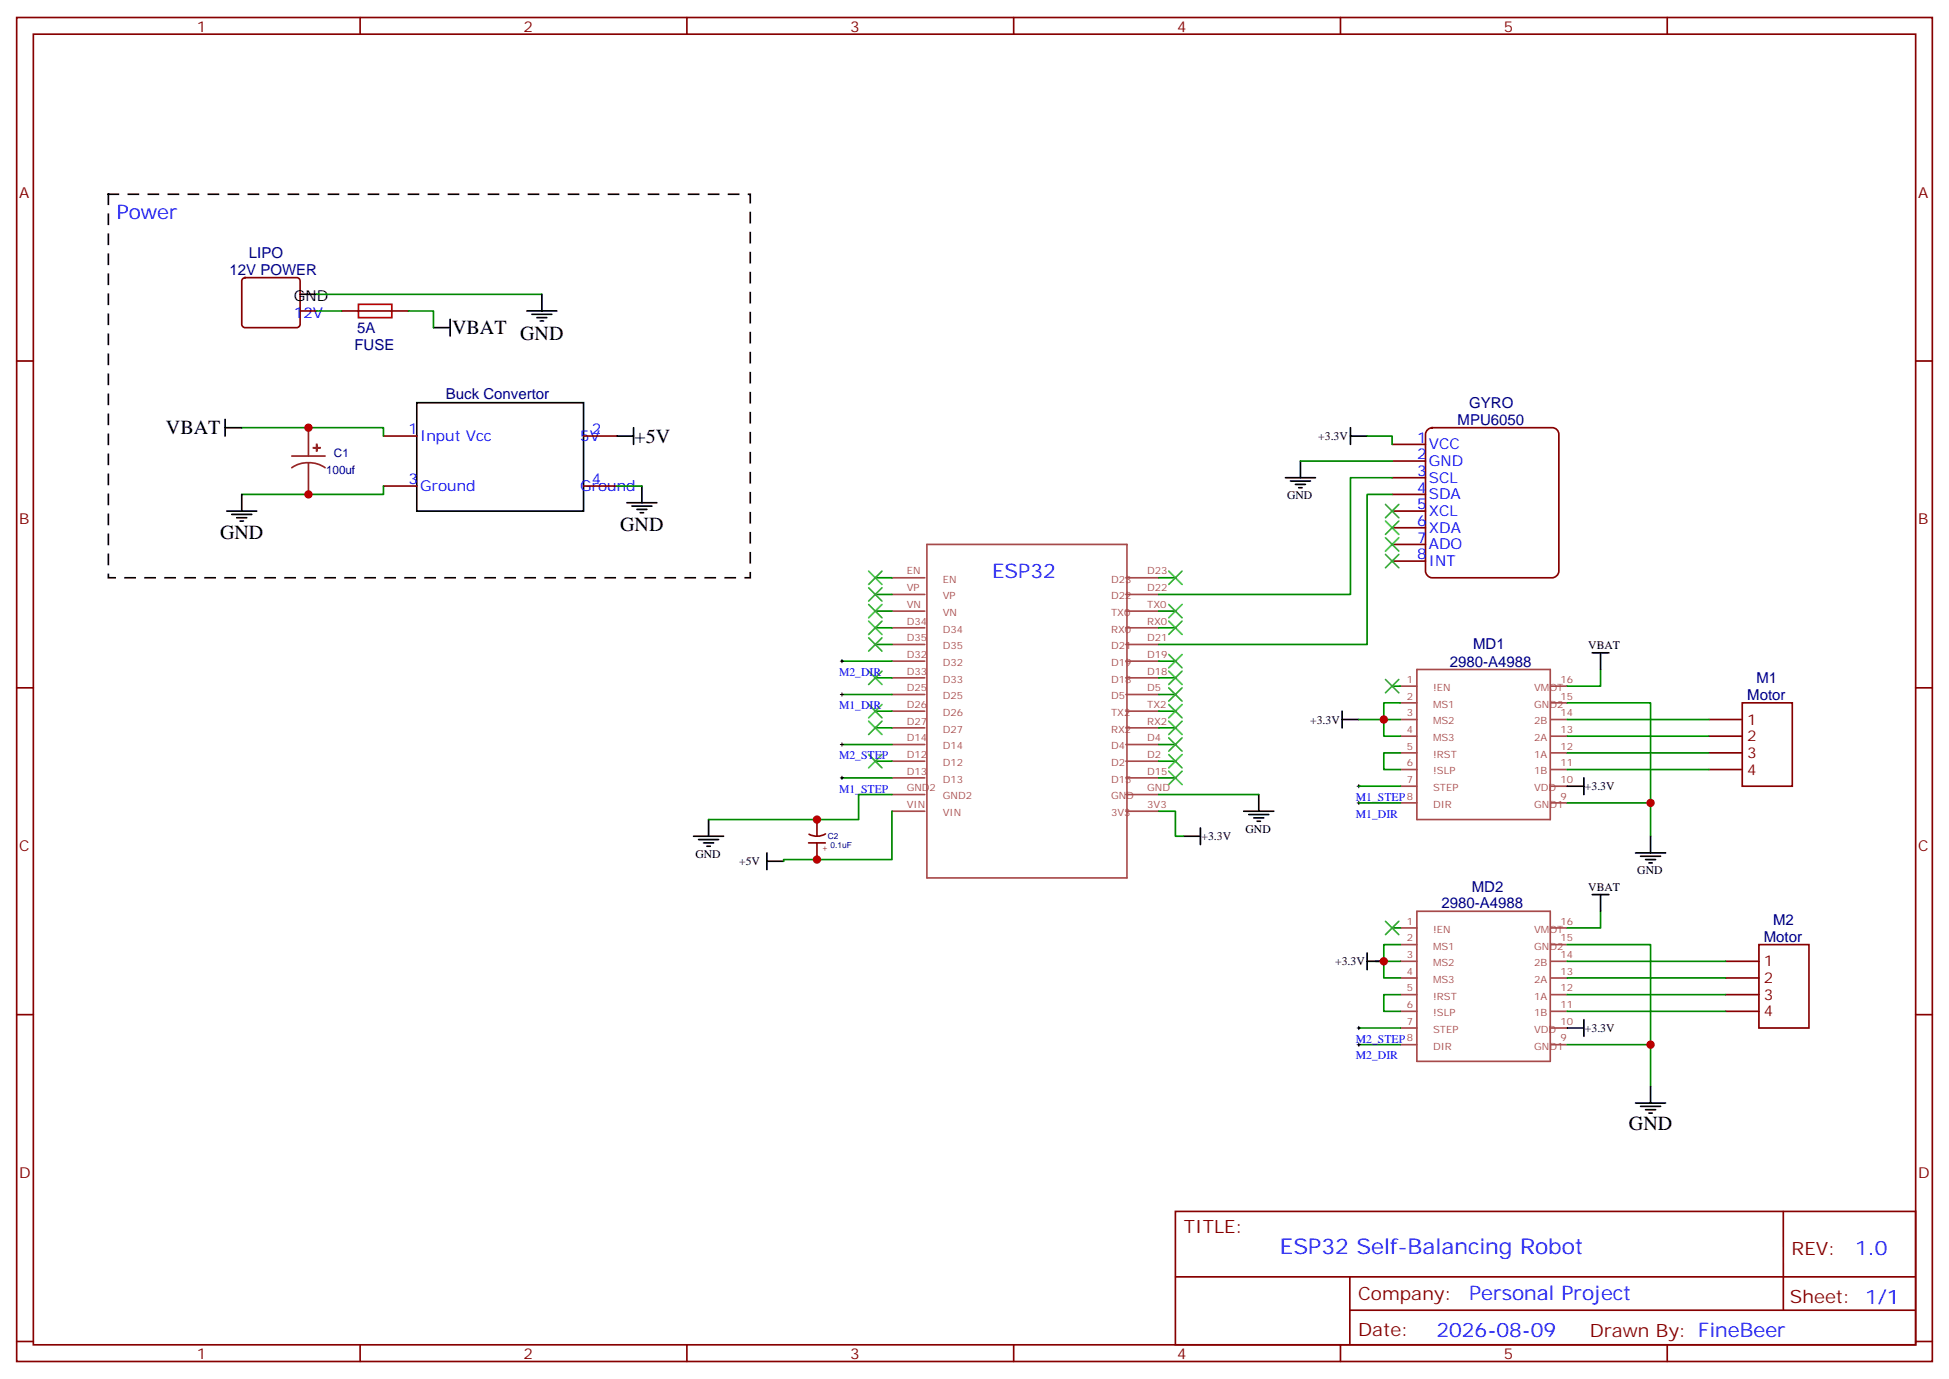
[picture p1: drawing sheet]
<svg xmlns="http://www.w3.org/2000/svg" width="412mm" height="292mm" viewBox="0 0 412 292" stroke-linecap="round" stroke-linejoin="round" font-family="sans-serif">
<g fill="none" stroke="#870000" stroke-width=".35">
<path d="M3.5 3.7h405.4v284.3h-405.4zM7.1 7.2h398.2v277.3h-398.2zM76.2 3.7v3.5M145.3 3.7v3.5M214.5 3.7v3.5M283.6 3.7v3.5M352.8 3.7v3.5M3.5 76.4h3.6M405.3 76.4h3.6M3.5 145.5h3.6M405.3 145.5h3.6M3.5 214.7h3.6"/>
<path d="M405.3 214.7h3.6M248.7 256.3h156.6v28.2h-156.6zM377.3 256.3v20.9M248.7 270.1h156.5M285.6 277.2h119.6M285.6 270.1v14.2M3.5 283.8h3.6M76.2 284.5v3.5M145.3 284.5v3.5M214.5 284.5v3.5M283.6 284.5v3.5M352.8 284.5v3.5"/>
<path d="M405.3 283.8h3.6"/>
</g>
<g fill="none" stroke="#a64a4a" stroke-width=".35">
<path d="M196.1 115.2h42.4v70.5h-42.4zM188.7 139.9h7M188.7 136.3h7M188.7 132.8h7M188.7 129.3h7M188.7 125.8h7M188.7 122.2h7M238.2 139.9h7M238.2 136.3h7M238.2 132.8h7M238.2 129.3h7M238.2 125.8h7"/>
<path d="M238.2 122.2h7M188.7 157.5h7M188.7 154h7M188.7 150.5h7M188.7 146.9h7M188.7 143.4h7M238.2 157.5h7M238.2 154h7M238.2 150.5h7M238.2 146.9h7M238.2 143.4h7M188.7 171.6h7"/>
<path d="M188.7 168.1h7M188.7 164.6h7M188.7 161h7M238.2 171.6h7M238.2 168.1h7M238.2 164.6h7M238.2 161h7"/>
</g>
<path d="M301.9 91.1l.4-.3 .7-.3h25.4a1.41 1.41 0 0 1 1.4 1.4v28.9a1.51 1.51 0 0 1-1.4 1.4h-25.4a1.51 1.51 0 0 1-1.4-1.4v-28.9z" fill="#fff" stroke="#800000" stroke-width=".35"/>
<g fill="none" stroke="#870000" stroke-width=".35">
<path d="M51.4 58.9l.5-.2h10.9a.71 .71 0 0 1 .7 .7v9.2a.76 .76 0 0 1-.7 .7h-10.9a.76 .76 0 0 1-.7-.7v-9.2zM63.5 65.8h3.5M81.1 92.3h7.1M123.5 92.3h7M294.6 97.5h7M294.6 94h7M81.1 102.8h7.1M123.5 102.8h7M294.6 111.7h7M294.6 108.1h7M294.6 115.2h7M294.6 104.6h7"/>
<path d="M294.6 101.1h7M294.6 118.7h7"/>
</g>
<g fill="none" stroke="#a64a4a" stroke-width=".35">
<path d="M296.3 145.2h3.5M296.3 148.7h3.5M296.3 152.2h3.5M296.3 155.8h3.5M296.3 159.3h3.5M299.8 141.6h28.2v31.8h-28.2zM328.1 145.2h3.5M328.1 148.7h3.5M328.1 152.2h3.5M328.1 155.8h3.5M328.1 159.3h3.5M296.3 162.8h3.5"/>
<path d="M296.3 166.3h3.5M296.3 169.9h3.5M328.1 162.8h3.5M328.1 166.3h3.5M328.1 169.9h3.5M296.3 196.3h3.5M296.3 199.8h3.5M299.8 192.8h28.2v31.7h-28.2zM328.1 196.3h3.5M328.1 199.8h3.5M296.3 203.4h3.5M296.3 206.9h3.5"/>
<path d="M296.3 210.4h3.5M296.3 214h3.5M296.3 217.5h3.5M328.1 203.4h3.5M328.1 206.9h3.5M328.1 210.4h3.5M328.1 214h3.5M328.1 217.5h3.5M296.3 221h3.5M328.1 221h3.5"/>
</g>
<path d="M63.5 62.3h3.5M88.2 85.2h35.3v22.9h-35.3z" fill="none" stroke="#000" stroke-width=".35"/>
<path d="M368.7 148.7h10.5v17.6h-10.5z" fill="#fff" stroke="#800000" stroke-width=".35"/>
<path d="M361.6 152.2h7.1M361.6 155.8h7.1M361.6 159.3h7.1M361.6 162.8h7.1" fill="none" stroke="#800000" stroke-width=".35"/>
<path d="M372.2 199.8h10.6v17.7h-10.6z" fill="#fff" stroke="#800000" stroke-width=".35"/>
<path d="M365.1 203.4h7.1M365.1 206.9h7.1M365.1 210.4h7.1M365.1 214h7.1" fill="none" stroke="#800000" stroke-width=".35"/>
<path d="M75.8 64.4h7.1v2.8h-7.1z" fill="none" stroke="#a10000" stroke-width=".35"/>
<path d="M72.3 65.8h14.1M171.1 178.3h3.5M172.9 173.4v3.5M172.9 178.3v3.6M174.7 176.4a3.5 3.5 0 0 1-3.5 .1" fill="none" stroke="#870000" stroke-width=".35"/>
<g fill="none" stroke="#008700" stroke-width=".35">
<path d="M67 65.8h5.3M67 62.3h47.7M86.4 65.8h5.3v3.5M51.2 90.5h29.9v1.8M275.2 97.5h19.4M289.3 92.3h5.3v1.7M81.1 102.8v1.8h-29.9M130.5 102.8h5.3M294.6 101.1h-8.8v24.7h-40.6M294.6 104.6h-5.3v31.7h-44.1M178.2 139.9h10.5M185.2 122.2h3.5"/>
<path d="M185.2 129.3h3.5M185.2 132.8h3.5M185.2 125.8h3.5M185.2 136.3h3.5M245.2 122.2h3.5M245.2 129.3h3.5M245.2 132.8h3.5M245.2 139.9h3.5M178.2 146.9h10.5M178.2 157.5h10.5M185.2 143.4h3.5M185.2 150.5h3.5"/>
<path d="M185.2 154h3.5M245.2 143.4h3.5M245.2 146.9h3.5M245.2 150.5h3.5M245.2 154h3.5M245.2 157.5h3.5M287.5 152.2h8.8M294.6 145.2h1.7M296.3 148.7h-3.5v7.1h3.5M296.3 159.3h-3.5v3.5h3.5M331.6 148.7h17.6v28.2M331.6 152.2h30"/>
<path d="M331.6 155.8h30M331.6 159.3h30M338.7 141.6v3.6h-7.1M178.2 164.6h10.5M185.2 161h3.5M188.7 168.1h-7v5.3h-31.8M188.7 171.6v10.3h-22.9v.3M245.2 171.6h3.5v5.3h1.8M245.2 168.1h21.1M245.2 161h3.5M245.2 164.6h3.5M287.5 169.9h8.8"/>
<path d="M287.5 166.3h8.8M331.6 162.8h30M331.6 169.9h17.6M294.6 196.3h1.7M296.3 199.8h-3.5v7.1h3.5M331.6 199.8h17.6v30M338.7 192.8v3.5h-7.1M287.5 217.5h8.8M291 203.4h5.3M296.3 210.4h-3.5v3.6h3.5M331.6 210.4h33.5M331.6 203.4h33.5"/>
<path d="M331.6 206.9h33.5M331.6 214h33.5M287.5 221h8.8M331.6 221h17.6"/>
</g>
<g fill="none" stroke="#000" stroke-width=".35">
<path d="M91.7 69.3h3.5M95.2 67.6v3.5M111.5 65.8h6.3M112.5 66.5h4.3M113.6 67.2h2.1M114.3 67.9h.7M114.7 62.3v3.5M47.6 90.5h3.6M47.6 88.7v3.6M130.5 92.3h3.6M134.1 90.5v3.5M275.2 97.5v3.6"/>
<path d="M285.8 92.3h3.5M285.8 90.5v3.5M48 108.1h6.3M49 108.8h4.3M50.1 109.5h2.1M50.8 110.2h.7M51.2 104.6v3.5M132.6 106.4h6.4M133.7 107.1h4.2M134.8 107.8h2.1M135.5 108.5h.7M135.8 102.8v3.6"/>
<path d="M272 101.1h6.3M273 101.8h4.3M274.1 102.5h2.1M274.8 103.2h.7M336.9 138.1h3.5M338.7 138.1v3.5M284 152.2h3.5M284 150.5v3.5M146.8 176.9h6.3M147.8 177.6h4.2M148.9 178.3h2.1M149.6 179h.7"/>
<path d="M149.9 173.4v3.5M250.5 176.9h3.5M254 175.2v3.5M263.2 171.6h6.3M264.2 172.3h4.3M265.3 173h2.1M266 173.7h.7M266.3 168.1v3.5M331.6 166.3h3.5M335.1 164.6v3.5M349.2 176.9v3.5M162.3 182.2h3.5"/>
<path d="M162.3 180.4v3.6M336.9 189.3h3.5M338.7 189.3v3.5M346.1 180.4h6.3M347.1 181.2h4.3M348.2 181.9h2.1M348.9 182.6h.7M289.3 203.4h3.5M289.3 201.6v3.5M331.6 217.5h3.5M335.1 215.7v3.6M346.1 233.4h6.3"/>
<path d="M347.1 234.1h4.3M348.2 234.8h2.1M348.9 235.5h.7M349.2 229.8v3.6"/>
</g>
<path d="M61.7 96.5h7.1M65.3 97.9l-1.9 .2-1.7 .9M65.3 97.9l1.8 .2 1.7 .9M65.3 90.5v6M65.3 97.9v6.7" fill="none" stroke="#8c2424" stroke-width=".35"/>
<g fill="#8c2424" stroke="#8c2424" stroke-width=".35">
<path d="M66.3 94.7l1.4 .1z"/>
<path d="M67 94v1.4z"/>
</g>
<circle cx="172.9" cy="173.4" r=".18" fill="#000"/>
<g fill="none" stroke="#3c3" stroke-width=".35">
<path d="M293.2 106.7l2.8 2.8M293.2 110.2l2.8 2.9M293.2 113.8l2.8 2.8M293.2 117.3l2.8 2.8M296 106.7l-2.8 2.8M296 110.2l-2.8 2.9M296 113.8l-2.8 2.8M296 117.3l-2.8 2.8M183.8 120.8l2.8 2.8M183.8 124.4l2.8 2.8M183.8 127.9l2.8 2.8M183.8 131.4l2.8 2.8"/>
<path d="M183.8 134.9l2.8 2.9M186.6 120.8l-2.8 2.8M186.6 124.4l-2.8 2.8M186.6 127.9l-2.8 2.8M186.6 131.4l-2.8 2.8M186.6 134.9l-2.8 2.9M247.3 120.8l2.8 2.8M247.3 127.9l2.8 2.8M247.3 131.4l2.8 2.8M247.3 138.5l2.8 2.8M250.1 120.8l-2.8 2.8M250.1 127.9l-2.8 2.8"/>
<path d="M250.1 131.4l-2.8 2.8M250.1 138.5l-2.8 2.8M183.8 142l2.8 2.8M183.8 149l2.8 2.9M183.8 152.6l2.8 2.8M183.8 159.6l2.8 2.9M186.6 142l-2.8 2.8M186.6 149l-2.8 2.9M186.6 152.6l-2.8 2.8M186.6 159.6l-2.8 2.9M247.3 142l2.8 2.8M247.3 145.5l2.8 2.8"/>
<path d="M247.3 149l2.8 2.9M247.3 152.6l2.8 2.8M247.3 156.1l2.8 2.8M247.3 159.6l2.8 2.9M250.1 152.6l-2.8 2.8M250.1 142l-2.8 2.8M250.1 145.5l-2.8 2.8M250.1 149l-2.8 2.9M250.1 156.1l-2.8 2.8M250.1 159.6l-2.8 2.9M293.2 143.8l2.8 2.8M296 143.8l-2.8 2.8"/>
<path d="M247.3 163.2l2.8 2.8M250.1 163.2l-2.8 2.8M293.2 194.9l2.8 2.8M296 194.9l-2.8 2.8"/>
</g>
<path d="M22.9 41.1h135.8v81.1h-135.8z" fill="none" stroke="#000" stroke-width=".35" stroke-dasharray="2.1 2.1"/>
<g fill="none" stroke="#000" stroke-width=".21">
<path d="M177.8 139.9h.7M178.2 139.5v.7M177.8 146.9h.7M177.8 157.5h.7M178.2 146.6v.7M178.2 157.2v.7M177.8 164.6h.7M178.2 164.2v.7M287.2 166.3h.7M287.2 169.9h.7M287.5 166v.7M287.5 169.5v.7"/>
<path d="M287.2 217.5h.7M287.5 217.1v.7M287.2 221h.7M287.5 220.7v.7"/>
</g>
<g fill="#c00">
<circle cx="349.3" cy="169.9" r=".88"/>
<circle cx="349.3" cy="221" r=".88"/>
<circle cx="65.3" cy="90.5" r=".88"/>
<circle cx="65.3" cy="104.6" r=".88"/>
<circle cx="292.8" cy="152.2" r=".88"/>
<circle cx="292.8" cy="203.4" r=".88"/>
<circle cx="172.9" cy="173.4" r=".88"/>
<circle cx="172.9" cy="181.9" r=".88"/>
</g>
<text font-size="4.6" fill="#00f" x="270.8" y="265.3">ESP32 Self-Balancing Robot</text>
<g font-size="4.2" fill="#00f">
<text x="24.7" y="46.4">Power</text>
<text x="209.9" y="122.2">ESP32</text>
<text x="392.5" y="265.6">1.0</text>
<text x="310.9" y="275.1">Personal Project</text>
<text x="304" y="282.9">2026-08-09</text>
</g>
<g font-size="4.2">
<text x="95.7" y="70.7">VBAT</text>
<text x="110.1" y="71.9">GND</text>
<text x="35.1" y="91.9">VBAT</text>
<text x="134.2" y="93.7">+5V</text>
<text x="131.2" y="112.4">GND</text>
<text x="46.6" y="114.1">GND</text>
<text x="344.7" y="239">GND</text>
</g>
<g font-size="3.9" fill="#800">
<text x="250.5" y="260.9">TITLE:</text>
<text x="379.1" y="265.6">REV:</text>
<text x="287.4" y="275.1">Company:</text>
<text x="378.7" y="275.7">Sheet: 1/1</text>
<text x="287.4" y="282.8">Date:</text>
<text x="336.4" y="282.8">Drawn By: FineBeer</text>
</g>
<g font-size="3.2" fill="#800">
<text x="41.6" y="6.7">1</text>
<text x="110.8" y="6.7">2</text>
<text x="179.9" y="6.7">3</text>
<text x="249.1" y="6.7">4</text>
<text x="318.2" y="6.7">5</text>
<text x="4.1" y="41.8">A</text>
<text x="405.9" y="41.8">A</text>
<text x="4.1" y="110.9">B</text>
<text x="405.9" y="110.9">B</text>
<text x="4.1" y="180.1">C</text>
<text x="405.9" y="180.1">C</text>
<text x="4.1" y="249.2">D</text>
<text x="405.9" y="249.2">D</text>
<text x="41.6" y="287.5">1</text>
<text x="110.8" y="287.5">2</text>
<text x="179.9" y="287.5">3</text>
<text x="249.1" y="287.5">4</text>
<text x="318.2" y="287.5">5</text>
</g>
<g font-size="3.2" fill="#000080">
<text x="48.6" y="58.1">12V POWER</text>
<text x="52.7" y="54.6">LIPO</text>
<text x="75.6" y="70.5">5A</text>
<text x="75" y="74">FUSE</text>
<text x="94.3" y="84.5">Buck Convertor</text>
<text x="308.4" y="89.9">MPU6050</text>
<text x="310.9" y="86.3">GYRO</text>
<text x="311.7" y="137.4">MD1</text>
<text x="306.8" y="141">2980-A4988</text>
<text x="369.7" y="148.1">Motor</text>
<text x="371.7" y="144.6">M1</text>
<text x="311.4" y="188.6">MD2</text>
<text x="305" y="192.2">2980-A4988</text>
<text x="375.2" y="195.7">M2</text>
<text x="373.2" y="199.2">Motor</text>
</g>
<text font-size="3.2" x="62.2" y="63.7">GND</text>
<g font-size="3.2" fill="#00f">
<text x="62.2" y="67.2">12V</text>
<text x="86.4" y="91.9">1</text>
<text x="88.9" y="93.3">Input Vcc</text>
<text x="122.8" y="93.3">5V</text>
<text x="125.2" y="91.9">2</text>
<text x="299.9" y="93.7">1</text>
<text x="302.3" y="95.1">VCC</text>
<text x="299.9" y="100.7">3</text>
<text x="299.9" y="97.2">2</text>
<text x="302.3" y="98.6">GND</text>
<text x="86.4" y="102.5">3</text>
<text x="88.9" y="103.9">Ground</text>
<text x="122.8" y="103.9">Ground</text>
<text x="125.2" y="102.5">4</text>
<text x="299.9" y="104.2">4</text>
<text x="299.9" y="107.8">5</text>
<text x="302.3" y="105.7">SDA</text>
<text x="302.3" y="102.1">SCL</text>
<text x="299.9" y="111.3">6</text>
<text x="302.3" y="112.7">XDA</text>
<text x="302.3" y="109.2">XCL</text>
<text x="299.9" y="114.8">7</text>
<text x="299.9" y="118.4">8</text>
<text x="302.3" y="116.2">ADO</text>
<text x="302.3" y="119.8">INT</text>
</g>
<g font-size="3.2" fill="#800000">
<text x="369.7" y="153.3">1</text>
<text x="369.7" y="156.8">2</text>
<text x="369.7" y="160.3">3</text>
<text x="369.7" y="163.9">4</text>
<text x="373.2" y="204.4">1</text>
<text x="373.2" y="208">2</text>
<text x="373.2" y="211.5">3</text>
<text x="373.2" y="215">4</text>
</g>
<g font-size="2.5">
<text x="278.9" y="93.1">+3.3V</text>
<text x="272.3" y="105.7">GND</text>
<text x="336.1" y="137.3">VBAT</text>
<text x="277.2" y="153.1">+3.3V</text>
<text x="335.4" y="167.2">+3.3V</text>
<text x="254.2" y="177.8">+3.3V</text>
<text x="263.5" y="176.2">GND</text>
<text x="147.1" y="181.6">GND</text>
<text x="156.4" y="183.1">+5V</text>
<text x="346.4" y="184.9">GND</text>
<text x="336.1" y="188.4">VBAT</text>
<text x="282.5" y="204.2">+3.3V</text>
<text x="335.4" y="218.3">+3.3V</text>
</g>
<g font-size="2.5" fill="#000080">
<text x="69" y="100.2">100uf</text>
<text x="70.7" y="96.7">C1</text>
</g>
<g font-size="2.5" fill="#00f">
<text x="177.5" y="143">M2_DIR</text>
<text x="177.5" y="150">M1_DIR</text>
<text x="177.5" y="160.6">M2_STEP</text>
<text x="177.5" y="167.7">M1_STEP</text>
<text x="286.9" y="169.4">M1_STEP</text>
<text x="286.9" y="173">M1_DIR</text>
<text x="286.9" y="220.6">M2_STEP</text>
<text x="286.9" y="224.1">M2_DIR</text>
</g>
<g font-size="2.1" fill="#a54b4b">
<text x="191.9" y="125.1">VP</text>
<text x="191.9" y="121.5">EN</text>
<text x="199.5" y="123.3">EN</text>
<text x="235.1" y="123.3">D23</text>
<text x="242.7" y="125.1">D22</text>
<text x="242.7" y="121.5">D23</text>
<text x="191.9" y="128.6">VN</text>
<text x="199.5" y="130.3">VN</text>
<text x="199.5" y="126.8">VP</text>
<text x="235.1" y="130.3">TX0</text>
<text x="235.1" y="126.8">D22</text>
<text x="242.7" y="128.6">TX0</text>
<text x="191.9" y="135.7">D35</text>
<text x="191.9" y="132.1">D34</text>
<text x="199.5" y="137.4">D35</text>
<text x="199.5" y="133.9">D34</text>
<text x="235.1" y="137.4">D21</text>
<text x="235.1" y="133.9">RX0</text>
<text x="242.7" y="135.7">D21</text>
<text x="242.7" y="132.1">RX0</text>
<text x="191.9" y="142.7">D33</text>
<text x="191.9" y="139.2">D32</text>
<text x="199.5" y="140.9">D32</text>
<text x="235.1" y="140.9">D19</text>
<text x="242.7" y="142.7">D18</text>
<text x="242.7" y="139.2">D19</text>
<text x="191.9" y="149.8">D26</text>
<text x="191.9" y="146.2">D25</text>
<text x="199.5" y="148">D25</text>
<text x="199.5" y="144.4">D33</text>
<text x="235.1" y="148">D5</text>
<text x="235.1" y="144.4">D18</text>
<text x="242.7" y="149.8">TX2</text>
<text x="242.7" y="146.2">D5</text>
<text x="297.7" y="144.5">1</text>
<text x="297.7" y="148">2</text>
<text x="303.2" y="146.2">!EN</text>
<text x="303.2" y="149.7">MS1</text>
<text x="324.6" y="149.7">GND2</text>
<text x="324.6" y="146.2">VMOT</text>
<text x="330.2" y="148">15</text>
<text x="330.2" y="144.5">16</text>
<text x="191.9" y="153.3">D27</text>
<text x="199.5" y="155">D27</text>
<text x="199.5" y="151.5">D26</text>
<text x="235.1" y="155">RX2</text>
<text x="235.1" y="151.5">TX2</text>
<text x="242.7" y="153.3">RX2</text>
<text x="297.7" y="151.5">3</text>
<text x="297.7" y="155.1">4</text>
<text x="303.2" y="153.3">MS2</text>
<text x="324.6" y="153.3">2B</text>
<text x="330.2" y="155.1">13</text>
<text x="330.2" y="151.5">14</text>
<text x="191.9" y="160.3">D12</text>
<text x="191.9" y="156.8">D14</text>
<text x="199.5" y="158.6">D14</text>
<text x="235.1" y="158.6">D4</text>
<text x="242.7" y="160.3">D2</text>
<text x="242.7" y="156.8">D4</text>
<text x="297.7" y="158.6">5</text>
<text x="303.2" y="156.8">MS3</text>
<text x="303.2" y="160.3">!RST</text>
<text x="324.6" y="160.3">1A</text>
<text x="324.6" y="156.8">2A</text>
<text x="330.2" y="158.6">12</text>
<text x="191.9" y="167.4">GND2</text>
<text x="191.9" y="163.9">D13</text>
<text x="199.5" y="165.6">D13</text>
<text x="199.5" y="162.1">D12</text>
<text x="235.1" y="165.6">D15</text>
<text x="235.1" y="162.1">D2</text>
<text x="242.7" y="167.4">GND</text>
<text x="242.7" y="163.9">D15</text>
<text x="297.7" y="162.1">6</text>
<text x="297.7" y="165.6">7</text>
<text x="303.2" y="163.8">!SLP</text>
<text x="303.2" y="167.4">STEP</text>
<text x="324.6" y="167.4">VDD</text>
<text x="324.6" y="163.8">1B</text>
<text x="330.2" y="165.6">10</text>
<text x="330.2" y="162.1">11</text>
<text x="191.9" y="170.9">VIN</text>
<text x="199.5" y="172.7">VIN</text>
<text x="199.5" y="169.1">GND2</text>
<text x="235.1" y="172.7">3V3</text>
<text x="235.1" y="169.1">GND</text>
<text x="242.7" y="170.9">3V3</text>
<text x="297.7" y="169.2">8</text>
<text x="303.2" y="170.9">DIR</text>
<text x="324.6" y="170.9">GND1</text>
<text x="330.2" y="169.2">9</text>
<text x="297.7" y="195.6">1</text>
<text x="303.2" y="197.4">!EN</text>
<text x="324.6" y="197.4">VMOT</text>
<text x="330.2" y="195.6">16</text>
<text x="297.7" y="199.2">2</text>
<text x="297.7" y="202.7">3</text>
<text x="303.2" y="200.9">MS1</text>
<text x="324.6" y="200.9">GND2</text>
<text x="330.2" y="202.7">14</text>
<text x="330.2" y="199.2">15</text>
<text x="297.7" y="206.2">4</text>
<text x="297.7" y="209.7">5</text>
<text x="303.2" y="204.4">MS2</text>
<text x="303.2" y="207.9">MS3</text>
<text x="324.6" y="207.9">2A</text>
<text x="324.6" y="204.4">2B</text>
<text x="330.2" y="209.7">12</text>
<text x="330.2" y="206.2">13</text>
<text x="297.7" y="213.3">6</text>
<text x="303.2" y="211.5">!RST</text>
<text x="303.2" y="215">!SLP</text>
<text x="324.6" y="215">1B</text>
<text x="324.6" y="211.5">1A</text>
<text x="330.2" y="213.3">11</text>
<text x="297.7" y="216.8">7</text>
<text x="297.7" y="220.3">8</text>
<text x="303.2" y="218.5">STEP</text>
<text x="324.6" y="218.5">VDD</text>
<text x="330.2" y="220.3">9</text>
<text x="330.2" y="216.8">10</text>
<text x="303.2" y="222.1">DIR</text>
<text x="324.6" y="222.1">GND1</text>
</g>
<g font-size="1.8" fill="#000080">
<text x="175.2" y="177.6">C2</text>
<text x="175.7" y="179.3">0.1uF</text>
</g>
<text font-size="1.8" fill="#800" x="175" y="180.2" transform="rotate(-90 175 180.2)">+</text>
</svg>
